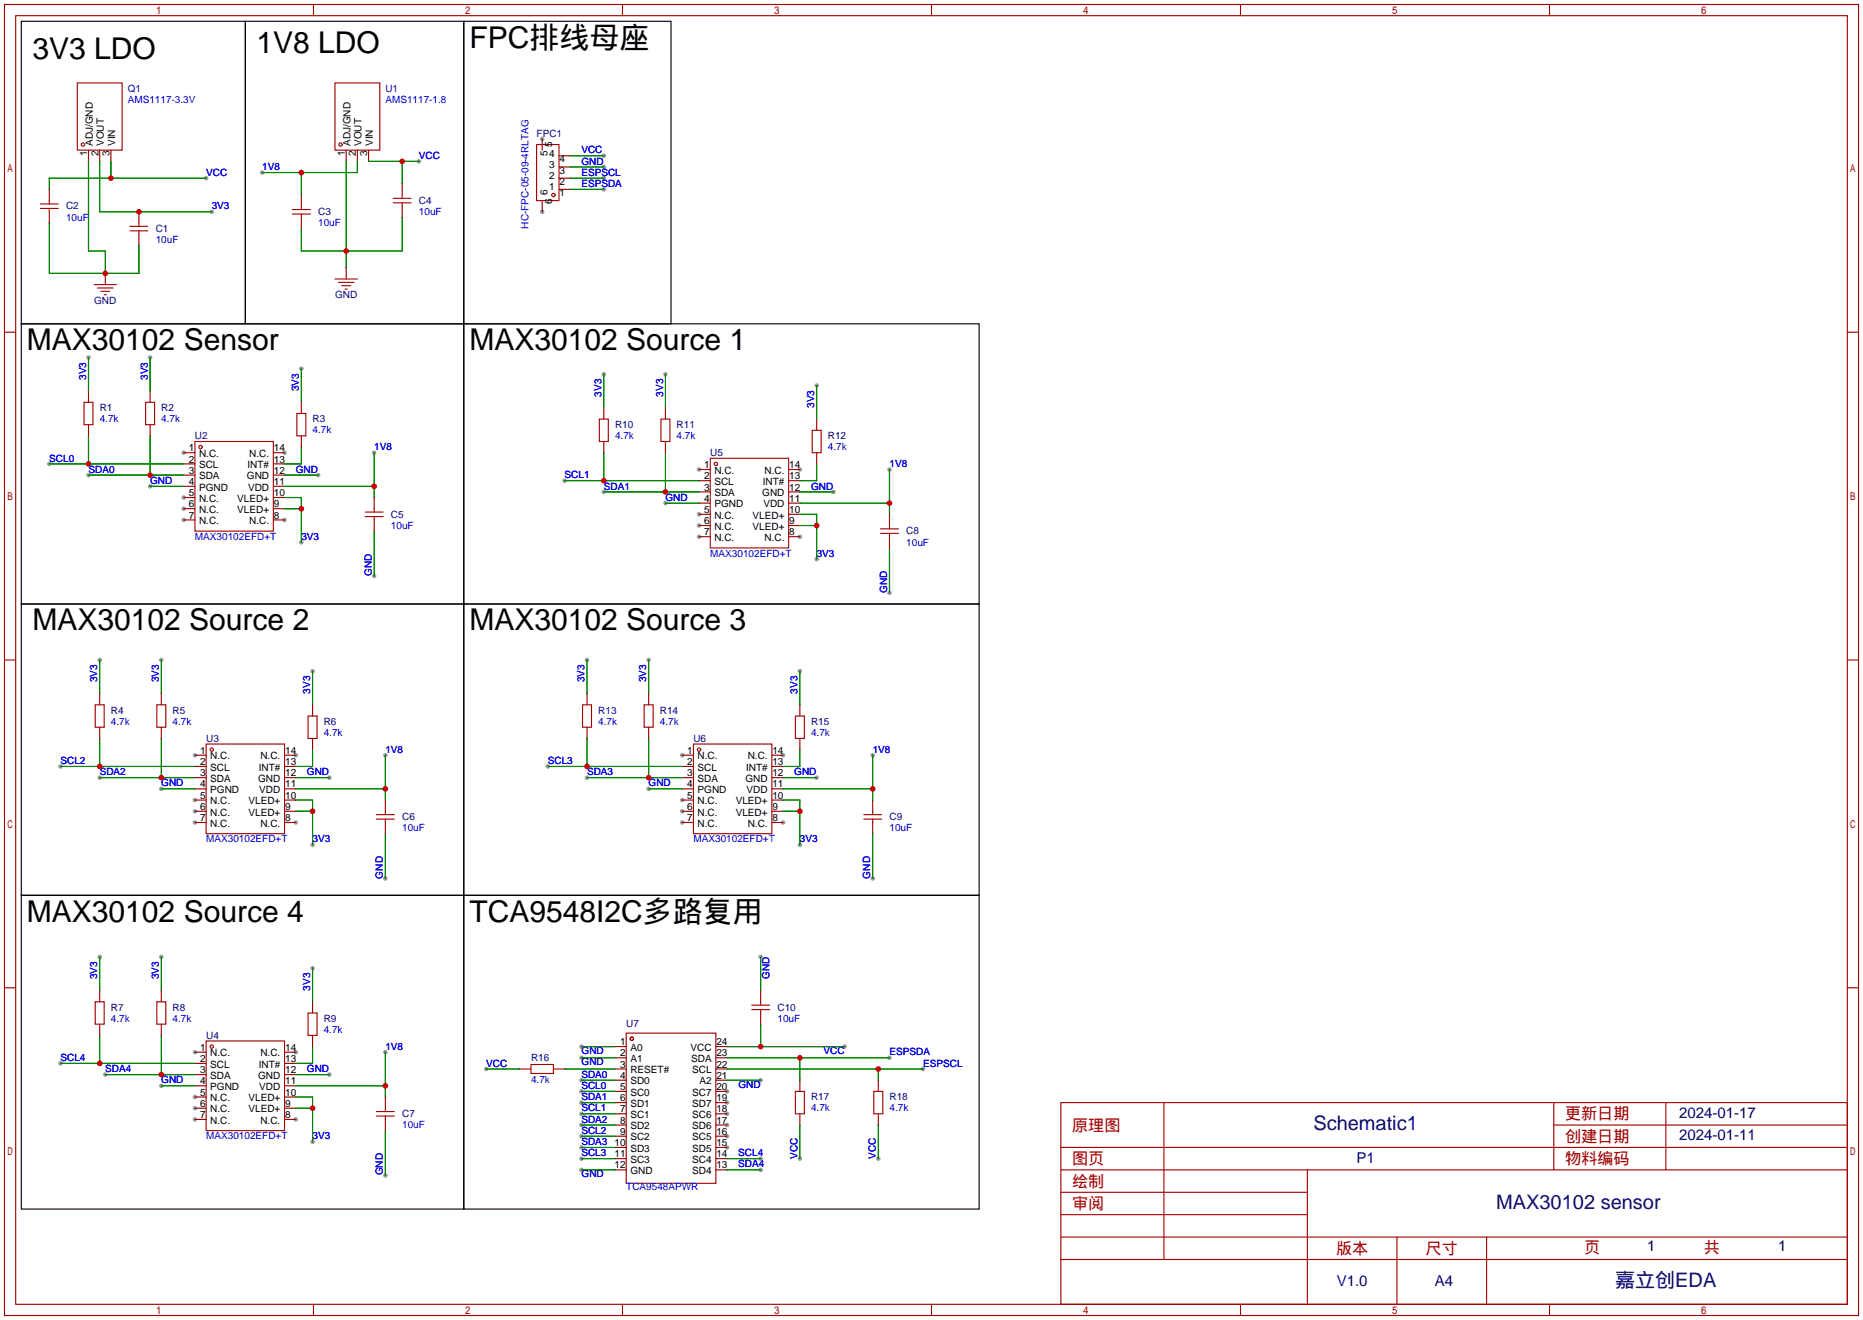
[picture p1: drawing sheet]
<svg xmlns="http://www.w3.org/2000/svg" width="422mm" height="299mm" viewBox="0 0 422 299" stroke-linecap="round" stroke-linejoin="round" font-family="sans-serif">
<g fill="#999">
<circle cx="122.9" cy="31.5" r=".51"/>
<circle cx="122.9" cy="48" r=".51"/>
<circle cx="41.7" cy="102.6" r=".51"/>
<circle cx="41.7" cy="112.8" r=".51"/>
<circle cx="41.7" cy="115.3" r=".51"/>
<circle cx="41.7" cy="117.9" r=".51"/>
<circle cx="64.5" cy="117.9" r=".51"/>
<circle cx="64.5" cy="102.6" r=".51"/>
<circle cx="44.2" cy="238.5" r=".51"/>
<circle cx="44.2" cy="248.7" r=".51"/>
<circle cx="44.2" cy="251.2" r=".51"/>
<circle cx="44.2" cy="253.7" r=".51"/>
<circle cx="67.1" cy="253.7" r=".51"/>
<circle cx="67.1" cy="238.5" r=".51"/>
<circle cx="158.5" cy="106.4" r=".51"/>
<circle cx="158.5" cy="116.6" r=".51"/>
<circle cx="158.5" cy="119.1" r=".51"/>
<circle cx="158.5" cy="121.7" r=".51"/>
<circle cx="181.4" cy="121.7" r=".51"/>
<circle cx="181.4" cy="106.4" r=".51"/>
<circle cx="154.7" cy="171.2" r=".51"/>
<circle cx="154.7" cy="181.4" r=".51"/>
<circle cx="154.7" cy="183.9" r=".51"/>
<circle cx="154.7" cy="186.4" r=".51"/>
<circle cx="177.5" cy="186.4" r=".51"/>
<circle cx="177.5" cy="171.2" r=".51"/>
<circle cx="164.8" cy="260.1" r=".51"/>
<circle cx="164.8" cy="257.6" r=".51"/>
<circle cx="164.8" cy="255" r=".51"/>
<circle cx="164.8" cy="252.5" r=".51"/>
<circle cx="164.8" cy="249.9" r=".51"/>
<circle cx="164.8" cy="247.4" r=".51"/>
<circle cx="44.2" cy="171.2" r=".51"/>
<circle cx="44.2" cy="181.4" r=".51"/>
<circle cx="44.2" cy="183.9" r=".51"/>
<circle cx="44.2" cy="186.4" r=".51"/>
<circle cx="67.1" cy="186.4" r=".51"/>
<circle cx="67.1" cy="171.2" r=".51"/>
<circle cx="46.7" cy="40.4" r=".51"/>
<circle cx="48" cy="48" r=".51"/>
<circle cx="95" cy="36.6" r=".51"/>
<circle cx="59.4" cy="39.1" r=".51"/>
<circle cx="136.9" cy="35.3" r=".51"/>
<circle cx="136.9" cy="37.8" r=".51"/>
<circle cx="136.9" cy="40.4" r=".51"/>
<circle cx="136.9" cy="42.9" r=".51"/>
<circle cx="11.2" cy="105.2" r=".51"/>
<circle cx="20.1" cy="107.7" r=".51"/>
<circle cx="20.1" cy="81" r=".51"/>
<circle cx="34" cy="81" r=".51"/>
<circle cx="34" cy="110.2" r=".51"/>
<circle cx="68.3" cy="83.6" r=".51"/>
<circle cx="72.1" cy="107.7" r=".51"/>
<circle cx="68.3" cy="122.9" r=".51"/>
<circle cx="84.8" cy="130.6" r=".51"/>
<circle cx="84.8" cy="102.6" r=".51"/>
<circle cx="13.7" cy="241" r=".51"/>
<circle cx="23.9" cy="243.6" r=".51"/>
<circle cx="22.6" cy="216.9" r=".51"/>
<circle cx="36.6" cy="216.9" r=".51"/>
<circle cx="36.6" cy="246.1" r=".51"/>
<circle cx="70.9" cy="219.5" r=".51"/>
<circle cx="74.7" cy="243.6" r=".51"/>
<circle cx="70.9" cy="258.8" r=".51"/>
<circle cx="87.4" cy="266.4" r=".51"/>
<circle cx="87.4" cy="238.5" r=".51"/>
<circle cx="128" cy="109" r=".51"/>
<circle cx="136.9" cy="111.5" r=".51"/>
<circle cx="136.9" cy="84.8" r=".51"/>
<circle cx="150.9" cy="84.8" r=".51"/>
<circle cx="150.9" cy="114" r=".51"/>
<circle cx="185.2" cy="87.4" r=".51"/>
<circle cx="189" cy="111.5" r=".51"/>
<circle cx="185.2" cy="126.7" r=".51"/>
<circle cx="201.7" cy="134.4" r=".51"/>
<circle cx="201.7" cy="106.4" r=".51"/>
<circle cx="124.2" cy="173.7" r=".51"/>
<circle cx="133.1" cy="176.3" r=".51"/>
<circle cx="133.1" cy="149.6" r=".51"/>
<circle cx="147.1" cy="149.6" r=".51"/>
<circle cx="147.1" cy="178.8" r=".51"/>
<circle cx="181.4" cy="152.1" r=".51"/>
<circle cx="185.2" cy="176.3" r=".51"/>
<circle cx="181.4" cy="191.5" r=".51"/>
<circle cx="197.9" cy="199.1" r=".51"/>
<circle cx="197.9" cy="171.2" r=".51"/>
<circle cx="172.5" cy="244.9" r=".51"/>
<circle cx="131.8" cy="239.8" r=".51"/>
<circle cx="131.8" cy="237.2" r=".51"/>
<circle cx="131.8" cy="265.2" r=".51"/>
<circle cx="172.5" cy="216.9" r=".51"/>
<circle cx="191.5" cy="237.2" r=".51"/>
<circle cx="110.2" cy="242.3" r=".51"/>
<circle cx="201.7" cy="239.8" r=".51"/>
<circle cx="209.3" cy="242.3" r=".51"/>
<circle cx="181.4" cy="262.6" r=".51"/>
<circle cx="199.1" cy="262.6" r=".51"/>
<circle cx="131.8" cy="244.9" r=".51"/>
<circle cx="131.8" cy="247.4" r=".51"/>
<circle cx="131.8" cy="249.9" r=".51"/>
<circle cx="131.8" cy="252.5" r=".51"/>
<circle cx="131.8" cy="255" r=".51"/>
<circle cx="131.8" cy="260.1" r=".51"/>
<circle cx="131.8" cy="257.6" r=".51"/>
<circle cx="131.8" cy="262.6" r=".51"/>
<circle cx="172.5" cy="262.6" r=".51"/>
<circle cx="172.5" cy="265.2" r=".51"/>
<circle cx="87.4" cy="171.2" r=".51"/>
<circle cx="87.4" cy="199.1" r=".51"/>
<circle cx="70.9" cy="191.5" r=".51"/>
<circle cx="74.7" cy="176.3" r=".51"/>
<circle cx="70.9" cy="152.1" r=".51"/>
<circle cx="36.6" cy="178.8" r=".51"/>
<circle cx="36.6" cy="149.6" r=".51"/>
<circle cx="22.6" cy="149.6" r=".51"/>
<circle cx="22.6" cy="176.3" r=".51"/>
<circle cx="13.7" cy="173.7" r=".51"/>
</g>
<g fill="none" stroke="#a10000" stroke-width=".25">
<path d="M1 1h420.4v297.2h-420.4zM3.6 3.6h415.2v292.1h-415.2zM17.5 18.8h10.2v15.2h-10.2zM71.1 1v2.6M75.9 18.8h10.2v15.2h-10.2zM141.1 1v2.6M211.2 1v2.6M281.3 1v2.6M351.3 1v2.6M121.7 32.8h5v12.7h-5zM9.1 47.2h4.1M9.1 46.2h4.1"/>
<path d="M11.2 45.5v.7M11.2 47.2v.8M29.5 52.3h4M29.5 51.3h4M31.5 50.5v.8M31.5 52.3v.8M66.3 48.5h4.1M66.3 47.5h4.1M68.3 46.7v.8M68.3 48.5v.8M89.2 46h4M89.2 45h4"/>
<path d="M91.2 44.2v.8M91.2 46v.7M1 75.3h2.6M21.3 64.5h5.1M22.1 65.3h3.6M22.9 66h2M23.6 66.8h.5M75.9 63.2h5.1M76.7 64h3.6M77.5 64.8h2M78.2 65.5h.5M418.8 75.3h2.6"/>
<path d="M19 91.2h2.1v5.1h-2.1zM33 91.2h2.1v5.1h-2.1zM67.3 93.7h2v5.1h-2zM135.9 95h2v5.1h-2zM149.9 95h2v5.1h-2zM184.1 97.5h2.1v5.1h-2.1zM44.2 100.1h17.8v20.3h-17.8zM82.8 117.1h4.1M82.8 116.1h4.1M84.8 115.3v.8M84.8 117.1v.8M161 103.9h17.8v20.3h-17.8z"/>
<path d="M199.6 119.9h4.1M201.7 119.1v.8M199.6 120.9h4.1M201.7 120.9v.8M1 149.6h2.6M21.6 159.8h2v5h-2zM35.6 159.8h2v5h-2zM132.1 159.8h2v5h-2zM146 159.8h2.1v5h-2.1zM418.8 149.6h2.6M46.7 168.7h17.8v20.3h-17.8zM69.8 162.3h2.1v5.1h-2.1z"/>
<path d="M157.2 168.7h17.8v20.3h-17.8zM180.3 162.3h2.1v5.1h-2.1zM85.3 185.7h4.1M85.3 184.7h4.1M87.4 183.9v.8M87.4 185.7v.7M195.8 185.7h4.1M195.8 184.7h4.1M197.9 183.9v.8M197.9 185.7v.7M1 223.9h2.6M21.6 227.1h2v5.1h-2z"/>
<path d="M35.6 227.1h2v5.1h-2zM46.7 236h17.8v20.3h-17.8zM69.8 229.6h2.1v5.1h-2.1zM142 234.2h20.3v34h-20.3zM170.4 228.9h4.1M170.4 227.8h4.1M172.5 227.1v.7M172.5 228.9v.7M418.8 223.9h2.6M85.3 253h4.1M85.3 252h4.1M87.4 251.2v.8"/>
<path d="M87.4 253v.7M120.4 241.3h5.1v2h-5.1zM180.3 247.4h2.1v5.1h-2.1zM198.1 247.4h2.1v5.1h-2.1zM240.5 249.9h178.3v45.8h-178.3zM263.9 249.9v35.6M352.3 249.9v15.3M352.3 255h66.5M377.7 249.9v15.3M240.5 270.3h55.9M240.5 265.2h178.3M240.5 275.3h55.9"/>
<path d="M240.5 260.1h178.3M296.4 265.2v30.5M71.1 295.7v2.5M141.1 295.7v2.5M211.2 295.7v2.5M240.5 285.5h178.3M240.5 280.4h178.3M281.3 295.7v2.5M316.7 280.4v15.3M337.1 280.4v15.3M351.3 295.7v2.5"/>
<circle cx="18.8" cy="32.8" r=".38"/>
<circle cx="77.2" cy="32.8" r=".38"/>
<circle cx="125.5" cy="44.2" r=".38"/>
<circle cx="45.5" cy="101.3" r=".38"/>
<circle cx="162.3" cy="105.2" r=".38"/>
<circle cx="48" cy="169.9" r=".38"/>
<circle cx="158.5" cy="169.9" r=".38"/>
<circle cx="48" cy="237.2" r=".38"/>
<circle cx="143.3" cy="235.5" r=".38"/>
</g>
<path d="M4.8 4.8h50.8v68.6h-50.8zM55.6 4.8h49.6v68.6h-49.6zM105.2 4.8h46.9v68.6h-46.9zM4.8 73.4h100.4v63.5h-100.4zM105.2 73.4h116.8v63.5h-116.8zM4.8 136.9h100.4v66h-100.4zM105.2 136.9h116.8v66h-116.8zM4.8 202.9h100.4v71.2h-100.4zM105.2 202.9h116.8v71.2h-116.8z" fill="none" stroke="#000" stroke-width=".25"/>
<g fill="none" stroke="#870000" stroke-width=".25">
<path d="M20.1 34v2.6M22.6 34v2.6M25.1 34v2.6M78.5 34v2.6M81 34v2.6M83.6 34v2.6M122.9 31.5v2.5M126.7 37.8h2.6M126.7 35.3h2.6M11.2 42.9v2.6M11.2 48v2.5M31.5 48v2.5"/>
<path d="M31.5 53.1v2.5M68.3 44.2v2.5M68.3 49.3v2.5M91.2 41.7v2.5M91.2 46.7v2.6M122.9 45.5v2.5M126.7 42.9h2.6M126.7 40.4h2.6M23.9 62v2.5M78.5 60.7v2.5M20.1 88.6v2.6M20.1 96.3v2.5"/>
<path d="M34 88.6v2.6M34 96.3v2.5M68.3 91.2v2.5M68.3 98.8v2.5M136.9 92.5v2.5M150.9 92.5v2.5M185.2 95v2.5M41.7 102.6h2.5M41.7 105.2h2.5M41.7 107.7h2.5M41.7 110.2h2.5M41.7 112.8h2.5"/>
<path d="M41.7 115.3h2.5M41.7 117.9h2.5M62 102.6h2.5M62 105.2h2.5M62 107.7h2.5M62 110.2h2.5M62 112.8h2.5M62 115.3h2.5M62 117.9h2.5M84.8 112.8v2.5M84.8 117.9v2.5M136.9 100.1v2.5"/>
<path d="M150.9 100.1v2.5M158.5 106.4h2.5M158.5 109h2.5M158.5 111.5h2.5M158.5 114h2.5M158.5 116.6h2.5M158.5 119.1h2.5M178.8 106.4h2.6M178.8 109h2.6M178.8 111.5h2.6M178.8 114h2.6M178.8 116.6h2.6"/>
<path d="M178.8 119.1h2.6M185.2 102.6v2.6M201.7 116.6v2.5M158.5 121.7h2.5M178.8 121.7h2.6M201.7 121.7v2.5M22.6 157.2v2.6M36.6 157.2v2.6M70.9 159.8v2.5M133.1 157.2v2.6M147.1 157.2v2.6M181.4 159.8v2.5"/>
<path d="M22.6 164.8v2.6M36.6 164.8v2.6M44.2 171.2h2.5M44.2 173.7h2.5M44.2 176.3h2.5M44.2 178.8h2.5M64.5 171.2h2.6M64.5 173.7h2.6M64.5 176.3h2.6M64.5 178.8h2.6M70.9 167.4v2.5M133.1 164.8v2.6"/>
<path d="M147.1 164.8v2.6M154.7 171.2h2.5M154.7 173.7h2.5M154.7 176.3h2.5M154.7 178.8h2.5M175 171.2h2.5M175 173.7h2.5M175 176.3h2.5M175 178.8h2.5M181.4 167.4v2.5M44.2 181.4h2.5M44.2 183.9h2.5"/>
<path d="M44.2 186.4h2.5M64.5 181.4h2.6M64.5 183.9h2.6M64.5 186.4h2.6M87.4 181.4v2.5M87.4 186.4v2.6M154.7 181.4h2.5M154.7 183.9h2.5M154.7 186.4h2.5M175 181.4h2.5M175 183.9h2.5M175 186.4h2.5"/>
<path d="M197.9 181.4v2.5M197.9 186.4v2.6M22.6 224.5v2.6M22.6 232.2v2.5M36.6 224.5v2.6M36.6 232.2v2.5M44.2 238.5h2.5M64.5 238.5h2.6M70.9 227.1v2.5M70.9 234.7v2.5M139.4 237.2h2.6M139.4 239.8h2.6"/>
<path d="M162.3 237.2h2.5M162.3 239.8h2.5M172.5 224.5v2.6M172.5 229.6v2.6M44.2 241h2.5M44.2 243.6h2.5M44.2 246.1h2.5M44.2 248.7h2.5M44.2 251.2h2.5M44.2 253.7h2.5M64.5 241h2.6M64.5 243.6h2.6"/>
<path d="M64.5 246.1h2.6M64.5 248.7h2.6M64.5 251.2h2.6M64.5 253.7h2.6M87.4 248.7v2.5M87.4 253.7v2.6M117.9 242.3h2.5M125.5 242.3h2.5M139.4 242.3h2.6M139.4 244.9h2.6M139.4 247.4h2.6M139.4 249.9h2.6"/>
<path d="M139.4 252.5h2.6M139.4 255h2.6M139.4 257.6h2.6M162.3 242.3h2.5M162.3 244.9h2.5M162.3 247.4h2.5M162.3 249.9h2.5M162.3 252.5h2.5M162.3 255h2.5M162.3 257.6h2.5M181.4 244.9v2.5M181.4 252.5v2.5"/>
<path d="M199.1 244.9v2.5M199.1 252.5v2.5M139.4 260.1h2.6M139.4 262.6h2.6M139.4 265.2h2.6M162.3 260.1h2.5M162.3 262.6h2.5M162.3 265.2h2.5"/>
</g>
<g fill="none" stroke="#008700" stroke-width=".25">
<path d="M20.1 36.6v20.3h3.8v5.1M22.6 36.6v11.4h25.4M25.1 36.6v3.8M68.3 39.1v5.1M78.5 36.6v24.1M81 36.6v2.5h-21.6M83.6 36.6h11.4M91.2 36.6v5.1M129.3 35.3h7.6M129.3 37.8h7.6M11.2 50.5v11.5h20.3v-6.4M46.7 40.4h-35.5v2.5"/>
<path d="M91.2 49.3v7.6h-22.9v-5.1M129.3 40.4h7.6M129.3 42.9h7.6M20.1 81v7.6M20.1 98.8v6.4M34 81v7.6M34 98.8v8.9M68.3 83.6v7.6M136.9 84.8v7.7M150.9 84.8v7.7M185.2 87.4v7.6M11.2 105.2h30.5"/>
<path d="M20.1 107.7h21.6M34 110.2h7.7M64.5 112.8h3.8v10.1M64.5 107.7h7.6M64.5 110.2h20.3M64.5 115.3h3.8M68.3 101.3v3.9h-3.8M84.8 102.6v10.2M128 109h30.5M136.9 102.6v6.4M136.9 111.5h21.6M150.9 102.6v8.9"/>
<path d="M150.9 114h7.6M181.4 111.5h7.6M181.4 114h20.3M181.4 116.6h3.8v10.1M181.4 119.1h3.8M185.2 105.2v3.8h-3.8M201.7 106.4v10.2M84.8 120.4v10.2M201.7 124.2v10.2M22.6 149.6v7.6M36.6 149.6v7.6M70.9 152.1v7.7"/>
<path d="M133.1 149.6v7.6M147.1 149.6v7.6M181.4 152.1v7.7M13.7 173.7h30.5M22.6 167.4v6.3M22.6 176.3h21.6M36.6 167.4v8.9M36.6 178.8h7.6M67.1 176.3h7.6M67.1 178.8h20.3M70.9 169.9v3.8h-3.8M87.4 171.2v10.2"/>
<path d="M124.2 173.7h30.5M133.1 167.4v6.3M133.1 176.3h21.6M147.1 167.4v8.9M147.1 178.8h7.6M177.5 176.3h7.7M177.5 178.8h20.4M181.4 169.9v3.8h-3.9M197.9 171.2v10.2M67.1 181.4h3.8v10.1M67.1 183.9h3.8M87.4 189v10.1"/>
<path d="M177.5 181.4h3.9v10.1M177.5 183.9h3.9M197.9 189v10.1M22.6 216.9v7.6M36.6 216.9v7.6M70.9 219.5v7.6M172.5 216.9v7.6M22.6 234.7v6.3M36.6 234.7v8.9M70.9 237.2v3.8h-3.8M87.4 238.5v10.2M131.8 239.8h7.6"/>
<path d="M131.8 237.2h7.6M164.8 239.8h36.9M164.8 237.2h26.7M172.5 232.2v5M181.4 239.8v5.1M13.7 241h30.5M23.9 243.6h20.3M36.6 246.1h7.6M67.1 243.6h7.6M67.1 246.1h20.3M67.1 248.7h3.8v10.1M67.1 251.2h3.8"/>
<path d="M87.4 256.3v10.1M110.2 242.3h7.7M128 242.3h11.4M131.8 244.9h7.6M131.8 247.4h7.6M131.8 249.9h7.6M131.8 252.5h7.6M131.8 255h7.6M131.8 257.6h7.6M164.8 244.9h7.7M164.8 242.3h44.5M181.4 255v7.6"/>
<path d="M199.1 242.3v2.6M199.1 255v7.6M131.8 265.2h7.6M131.8 260.1h7.6M131.8 262.6h7.6M164.8 265.2h7.7M164.8 262.6h7.7"/>
</g>
<g fill="#c00">
<circle cx="25.1" cy="40.4" r=".63"/>
<circle cx="31.5" cy="48" r=".63"/>
<circle cx="23.9" cy="62" r=".63"/>
<circle cx="91.2" cy="36.6" r=".63"/>
<circle cx="68.3" cy="39.1" r=".63"/>
<circle cx="78.5" cy="56.9" r=".63"/>
<circle cx="20.1" cy="105.2" r=".63"/>
<circle cx="34" cy="107.7" r=".63"/>
<circle cx="68.3" cy="115.3" r=".63"/>
<circle cx="84.8" cy="110.2" r=".63"/>
<circle cx="22.6" cy="241" r=".63"/>
<circle cx="36.6" cy="243.6" r=".63"/>
<circle cx="70.9" cy="251.2" r=".63"/>
<circle cx="87.4" cy="246.1" r=".63"/>
<circle cx="136.9" cy="109" r=".63"/>
<circle cx="150.9" cy="111.5" r=".63"/>
<circle cx="185.2" cy="119.1" r=".63"/>
<circle cx="201.7" cy="114" r=".63"/>
<circle cx="133.1" cy="173.7" r=".63"/>
<circle cx="147.1" cy="176.3" r=".63"/>
<circle cx="181.4" cy="183.9" r=".63"/>
<circle cx="197.9" cy="178.8" r=".63"/>
<circle cx="172.5" cy="237.2" r=".63"/>
<circle cx="181.4" cy="239.8" r=".63"/>
<circle cx="199.1" cy="242.3" r=".63"/>
<circle cx="87.4" cy="178.8" r=".63"/>
<circle cx="70.9" cy="183.9" r=".63"/>
<circle cx="36.6" cy="176.3" r=".63"/>
<circle cx="22.6" cy="173.7" r=".63"/>
</g>
<g font-size="6.8">
<text x="106.4" y="10.8">FPC排线母座</text>
<text x="7.4" y="13.4">3V3 LDO</text>
<text x="58.2" y="12.1">1V8 LDO</text>
<text x="6.1" y="79.4">MAX30102 Sensor</text>
<text x="106.4" y="79.4">MAX30102 Source 1</text>
<text x="7.4" y="142.9">MAX30102 Source 2</text>
<text x="106.4" y="142.9">MAX30102 Source 3</text>
<text x="6.1" y="208.9">MAX30102 Source 4</text>
<text x="106.4" y="208.9">TCA9548I2C多路复用</text>
</g>
<g font-size="4.5" fill="#000080">
<text x="297.8" y="256.2">Schematic1</text>
<text x="339.2" y="274">MAX30102 sensor</text>
<text x="366.2" y="291.8">嘉立创EDA</text>
</g>
<g font-size="3.7" fill="#a00000">
<text x="243.1" y="256.3">原理图</text>
<text x="354.8" y="253.7">更新日期</text>
<text x="243.1" y="263.9">图页</text>
<text x="354.8" y="258.8">创建日期</text>
<text x="354.8" y="263.9">物料编码</text>
<text x="243.1" y="269">绘制</text>
<text x="243.1" y="274">审阅</text>
<text x="302.9" y="284.2">版本</text>
<text x="323.2" y="284.2">尺寸</text>
<text x="359.2" y="283.9">页</text>
<text x="386.3" y="283.9">共</text>
</g>
<g font-size="3.4" fill="#000080">
<text x="380.7" y="253.4">2024-01-17</text>
<text x="307.5" y="263.5">P1</text>
<text x="380.7" y="258.4">2024-01-11</text>
<text x="373.5" y="283.6">1</text>
<text x="403.2" y="283.6">1</text>
<text x="303.1" y="291.5">V1.0</text>
<text x="325.3" y="291.5">A4</text>
</g>
<g font-size="2.3" fill="#000080">
<text x="29" y="20.8">Q1</text>
<text x="87.4" y="20.8">U1</text>
<text x="121.7" y="31">FPC1</text>
<text x="15" y="47.5">C2</text>
<text x="95" y="46.2">C4</text>
<text x="35.3" y="52.5">C1</text>
<text x="72.1" y="48.7">C3</text>
<text x="21.4" y="68.9">GND</text>
<text x="76" y="67.6">GND</text>
<text x="22.6" y="93.2">R1</text>
<text x="36.6" y="93.2">R2</text>
<text x="70.9" y="95.7">R3</text>
<text x="44.2" y="99.5">U2</text>
<text x="139.4" y="97">R10</text>
<text x="153.4" y="97">R11</text>
<text x="187.7" y="99.5">R12</text>
<text x="161" y="103.3">U5</text>
<text x="88.6" y="117.3">C5</text>
<text x="205.5" y="121.1">C8</text>
<text x="25.1" y="161.8">R4</text>
<text x="39.1" y="161.8">R5</text>
<text x="135.6" y="161.8">R13</text>
<text x="149.6" y="161.8">R14</text>
<text x="73.4" y="164.3">R6</text>
<text x="183.9" y="164.3">R15</text>
<text x="46.7" y="168.1">U3</text>
<text x="157.2" y="168.1">U6</text>
<text x="91.2" y="185.9">C6</text>
<text x="201.7" y="185.9">C9</text>
<text x="25.1" y="229.1">R7</text>
<text x="39.1" y="229.1">R8</text>
<text x="73.4" y="231.6">R9</text>
<text x="142" y="232.9">U7</text>
<text x="176.3" y="229.1">C10</text>
<text x="46.7" y="235.4">U4</text>
<text x="120.4" y="240.5">R16</text>
<text x="183.9" y="249.4">R17</text>
<text x="201.7" y="249.4">R18</text>
<text x="91.2" y="253.2">C7</text>
</g>
<g font-size="2.3" fill="#00f">
<text x="29" y="23.3">AMS1117-3.3V</text>
<text x="87.4" y="23.3">AMS1117-1.8</text>
<text x="131.8" y="34.8">VCC</text>
<text x="46.7" y="39.8">VCC</text>
<text x="59.4" y="38.6">1V8</text>
<text x="95" y="36">VCC</text>
<text x="131.8" y="37.3">GND</text>
<text x="131.8" y="39.8">ESPSCL</text>
<text x="48" y="47.5">3V3</text>
<text x="131.8" y="42.4">ESPSDA</text>
<text x="15" y="50">10uF</text>
<text x="72.1" y="51.3">10uF</text>
<text x="95" y="48.7">10uF</text>
<text x="119.9" y="51.8" transform="rotate(-90 119.9 51.8)">HC-FPC-05-09-4RLTAG</text>
<text x="35.3" y="55.1">10uF</text>
<text x="19.5" y="86.1" transform="rotate(-90 19.5 86.1)">3V3</text>
<text x="33.5" y="86.1" transform="rotate(-90 33.5 86.1)">3V3</text>
<text x="67.8" y="88.6" transform="rotate(-90 67.8 88.6)">3V3</text>
<text x="136.4" y="89.9" transform="rotate(-90 136.4 89.9)">3V3</text>
<text x="150.3" y="89.9" transform="rotate(-90 150.3 89.9)">3V3</text>
<text x="22.6" y="95.7">4.7k</text>
<text x="36.6" y="95.7">4.7k</text>
<text x="184.6" y="92.5" transform="rotate(-90 184.6 92.5)">3V3</text>
<text x="70.9" y="98.3">4.7k</text>
<text x="139.4" y="99.5">4.7k</text>
<text x="153.4" y="99.5">4.7k</text>
<text x="11.2" y="104.6">SCL0</text>
<text x="20.1" y="107.2">SDA0</text>
<text x="67.1" y="107.2">GND</text>
<text x="84.8" y="102.1">1V8</text>
<text x="187.7" y="102.1">4.7k</text>
<text x="201.7" y="105.9">1V8</text>
<text x="34" y="109.7">GND</text>
<text x="128" y="108.4">SCL1</text>
<text x="136.9" y="111">SDA1</text>
<text x="150.9" y="113.5">GND</text>
<text x="183.9" y="111">GND</text>
<text x="88.6" y="119.9">10uF</text>
<text x="44.2" y="122.4">MAX30102EFD+T</text>
<text x="68.3" y="122.4">3V3</text>
<text x="205.5" y="123.7">10uF</text>
<text x="84.3" y="130.6" transform="rotate(-90 84.3 130.6)">GND</text>
<text x="161" y="126.2">MAX30102EFD+T</text>
<text x="185.2" y="126.2">3V3</text>
<text x="201.1" y="134.4" transform="rotate(-90 201.1 134.4)">GND</text>
<text x="22.1" y="154.7" transform="rotate(-90 22.1 154.7)">3V3</text>
<text x="36" y="154.7" transform="rotate(-90 36 154.7)">3V3</text>
<text x="132.6" y="154.7" transform="rotate(-90 132.6 154.7)">3V3</text>
<text x="146.5" y="154.7" transform="rotate(-90 146.5 154.7)">3V3</text>
<text x="70.3" y="157.2" transform="rotate(-90 70.3 157.2)">3V3</text>
<text x="180.8" y="157.2" transform="rotate(-90 180.8 157.2)">3V3</text>
<text x="25.1" y="164.3">4.7k</text>
<text x="39.1" y="164.3">4.7k</text>
<text x="73.4" y="166.8">4.7k</text>
<text x="135.6" y="164.3">4.7k</text>
<text x="149.6" y="164.3">4.7k</text>
<text x="183.9" y="166.8">4.7k</text>
<text x="13.7" y="173.2">SCL2</text>
<text x="87.4" y="170.7">1V8</text>
<text x="124.2" y="173.2">SCL3</text>
<text x="197.9" y="170.7">1V8</text>
<text x="22.6" y="175.7">SDA2</text>
<text x="36.6" y="178.3">GND</text>
<text x="69.6" y="175.7">GND</text>
<text x="133.1" y="175.7">SDA3</text>
<text x="147.1" y="178.3">GND</text>
<text x="180.1" y="175.7">GND</text>
<text x="46.7" y="191">MAX30102EFD+T</text>
<text x="70.9" y="191">3V3</text>
<text x="91.2" y="188.4">10uF</text>
<text x="157.2" y="191">MAX30102EFD+T</text>
<text x="181.4" y="191">3V3</text>
<text x="201.7" y="188.4">10uF</text>
<text x="86.8" y="199.1" transform="rotate(-90 86.8 199.1)">GND</text>
<text x="197.3" y="199.1" transform="rotate(-90 197.3 199.1)">GND</text>
<text x="22.1" y="222" transform="rotate(-90 22.1 222)">3V3</text>
<text x="36" y="222" transform="rotate(-90 36 222)">3V3</text>
<text x="174.5" y="222" transform="rotate(-90 174.5 222)">GND</text>
<text x="70.3" y="224.5" transform="rotate(-90 70.3 224.5)">3V3</text>
<text x="25.1" y="231.6">4.7k</text>
<text x="39.1" y="231.6">4.7k</text>
<text x="176.3" y="231.6">10uF</text>
<text x="73.4" y="234.2">4.7k</text>
<text x="87.4" y="238">1V8</text>
<text x="131.9" y="239">GND</text>
<text x="186.7" y="239">VCC</text>
<text x="201.7" y="239.2">ESPSDA</text>
<text x="13.7" y="240.5">SCL4</text>
<text x="23.9" y="243">SDA4</text>
<text x="36.6" y="245.6">GND</text>
<text x="69.6" y="243">GND</text>
<text x="110.2" y="241.8">VCC</text>
<text x="120.4" y="245.6">4.7k</text>
<text x="131.8" y="244.3">SDA0</text>
<text x="131.9" y="241.5">GND</text>
<text x="209.3" y="241.8">ESPSCL</text>
<text x="131.8" y="246.9">SCL0</text>
<text x="131.8" y="249.4">SDA1</text>
<text x="131.8" y="251.9">SCL1</text>
<text x="167.4" y="246.6">GND</text>
<text x="183.9" y="251.9">4.7k</text>
<text x="201.7" y="251.9">4.7k</text>
<text x="91.2" y="255.7">10uF</text>
<text x="131.8" y="254.5">SDA2</text>
<text x="131.8" y="257">SCL2</text>
<text x="46.7" y="258.3">MAX30102EFD+T</text>
<text x="70.9" y="258.3">3V3</text>
<text x="131.8" y="259.6">SDA3</text>
<text x="131.8" y="262.1">SCL3</text>
<text x="167.4" y="262.1">SCL4</text>
<text x="180.8" y="262.6" transform="rotate(-90 180.8 262.6)">VCC</text>
<text x="198.6" y="262.6" transform="rotate(-90 198.6 262.6)">VCC</text>
<text x="86.8" y="266.4" transform="rotate(-90 86.8 266.4)">GND</text>
<text x="131.9" y="266.9">GND</text>
<text x="142" y="269.7">TCA9548APWR</text>
<text x="167.4" y="264.6">SDA4</text>
</g>
<g font-size="2.3">
<text x="19.8" y="35.4" transform="rotate(-90 19.8 35.4)">1</text>
<text x="21" y="33.1" transform="rotate(-90 21 33.1)">ADJ/GND</text>
<text x="22.3" y="35.4" transform="rotate(-90 22.3 35.4)">2</text>
<text x="23.6" y="33.1" transform="rotate(-90 23.6 33.1)">VOUT</text>
<text x="24.8" y="35.4" transform="rotate(-90 24.8 35.4)">3</text>
<text x="26.1" y="33.1" transform="rotate(-90 26.1 33.1)">VIN</text>
<text x="78.2" y="35.4" transform="rotate(-90 78.2 35.4)">1</text>
<text x="79.4" y="33.1" transform="rotate(-90 79.4 33.1)">ADJ/GND</text>
<text x="80.7" y="35.4" transform="rotate(-90 80.7 35.4)">2</text>
<text x="82" y="33.1" transform="rotate(-90 82 33.1)">VOUT</text>
<text x="83.3" y="35.4" transform="rotate(-90 83.3 35.4)">3</text>
<text x="84.5" y="33.1" transform="rotate(-90 84.5 33.1)">VIN</text>
<text x="124.2" y="35.3" transform="rotate(-90 124.2 35.3)">5</text>
<text x="124.5" y="35.5">4</text>
<text x="125.2" y="33.3" transform="rotate(-90 125.2 33.3)">5</text>
<text x="124.5" y="40.6">2</text>
<text x="124.5" y="38.1">3</text>
<text x="126.9" y="41.9">2</text>
<text x="126.9" y="39.3">3</text>
<text x="126.9" y="36.8">4</text>
<text x="124.2" y="44.2" transform="rotate(-90 124.2 44.2)">6</text>
<text x="124.5" y="43.1">1</text>
<text x="125.2" y="46.2" transform="rotate(-90 125.2 46.2)">6</text>
<text x="126.9" y="44.4">1</text>
<text x="42.8" y="102.3">1</text>
<text x="42.8" y="104.8">2</text>
<text x="42.8" y="107.4">3</text>
<text x="45.1" y="103.6">N.C.</text>
<text x="45.1" y="106.1">SCL</text>
<text x="56.1" y="106.1">INT#</text>
<text x="56.5" y="103.6">N.C.</text>
<text x="62.1" y="107.4">12</text>
<text x="62.1" y="104.8">13</text>
<text x="62.1" y="102.3">14</text>
<text x="159.6" y="106.1">1</text>
<text x="162" y="107.4">N.C.</text>
<text x="173.3" y="107.4">N.C.</text>
<text x="178.9" y="106.1">14</text>
<text x="42.8" y="109.9">4</text>
<text x="42.8" y="112.5">5</text>
<text x="45.1" y="108.7">SDA</text>
<text x="45.1" y="111.2">PGND</text>
<text x="45.1" y="113.7">N.C.</text>
<text x="53.8" y="113.7">VLED+</text>
<text x="56" y="108.7">GND</text>
<text x="56.3" y="111.2">VDD</text>
<text x="62.1" y="112.5">10</text>
<text x="62.1" y="109.9">11</text>
<text x="159.6" y="108.7">2</text>
<text x="159.6" y="111.2">3</text>
<text x="159.6" y="113.7">4</text>
<text x="162" y="109.9">SCL</text>
<text x="162" y="112.5">SDA</text>
<text x="172.8" y="112.5">GND</text>
<text x="173" y="109.9">INT#</text>
<text x="178.9" y="113.7">11</text>
<text x="178.9" y="111.2">12</text>
<text x="178.9" y="108.7">13</text>
<text x="42.8" y="115">6</text>
<text x="42.8" y="117.5">7</text>
<text x="45.1" y="116.3">N.C.</text>
<text x="45.1" y="118.8">N.C.</text>
<text x="53.8" y="116.3">VLED+</text>
<text x="56.5" y="118.8">N.C.</text>
<text x="62.1" y="117.5">8</text>
<text x="62.1" y="115">9</text>
<text x="159.6" y="116.3">5</text>
<text x="159.6" y="118.8">6</text>
<text x="162" y="115">PGND</text>
<text x="162" y="117.5">N.C.</text>
<text x="170.6" y="117.5">VLED+</text>
<text x="173.1" y="115">VDD</text>
<text x="178.9" y="118.8">9</text>
<text x="178.9" y="116.3">10</text>
<text x="159.6" y="121.4">7</text>
<text x="162" y="120.1">N.C.</text>
<text x="162" y="122.6">N.C.</text>
<text x="170.6" y="120.1">VLED+</text>
<text x="173.3" y="122.6">N.C.</text>
<text x="178.9" y="121.4">8</text>
<text x="45.3" y="170.9">1</text>
<text x="45.3" y="173.4">2</text>
<text x="47.7" y="172.2">N.C.</text>
<text x="59" y="172.2">N.C.</text>
<text x="64.6" y="173.4">13</text>
<text x="64.6" y="170.9">14</text>
<text x="155.8" y="170.9">1</text>
<text x="155.8" y="173.4">2</text>
<text x="158.2" y="172.2">N.C.</text>
<text x="169.5" y="172.2">N.C.</text>
<text x="175.1" y="173.4">13</text>
<text x="175.1" y="170.9">14</text>
<text x="45.3" y="176">3</text>
<text x="45.3" y="178.5">4</text>
<text x="47.7" y="174.7">SCL</text>
<text x="47.7" y="177.2">SDA</text>
<text x="47.7" y="179.8">PGND</text>
<text x="58.5" y="177.2">GND</text>
<text x="58.7" y="174.7">INT#</text>
<text x="58.8" y="179.8">VDD</text>
<text x="64.6" y="178.5">11</text>
<text x="64.6" y="176">12</text>
<text x="155.8" y="176">3</text>
<text x="155.8" y="178.5">4</text>
<text x="158.2" y="174.7">SCL</text>
<text x="158.2" y="177.2">SDA</text>
<text x="158.2" y="179.8">PGND</text>
<text x="169" y="177.2">GND</text>
<text x="169.2" y="174.7">INT#</text>
<text x="169.3" y="179.8">VDD</text>
<text x="175.1" y="178.5">11</text>
<text x="175.1" y="176">12</text>
<text x="45.3" y="181">5</text>
<text x="45.3" y="183.6">6</text>
<text x="47.7" y="182.3">N.C.</text>
<text x="47.7" y="184.9">N.C.</text>
<text x="56.3" y="184.9">VLED+</text>
<text x="56.3" y="182.3">VLED+</text>
<text x="64.6" y="183.6">9</text>
<text x="64.6" y="181">10</text>
<text x="155.8" y="181">5</text>
<text x="155.8" y="183.6">6</text>
<text x="158.2" y="182.3">N.C.</text>
<text x="158.2" y="184.9">N.C.</text>
<text x="166.8" y="184.9">VLED+</text>
<text x="166.8" y="182.3">VLED+</text>
<text x="175.1" y="183.6">9</text>
<text x="175.1" y="181">10</text>
<text x="45.3" y="186.1">7</text>
<text x="47.7" y="187.4">N.C.</text>
<text x="59" y="187.4">N.C.</text>
<text x="64.6" y="186.1">8</text>
<text x="155.8" y="186.1">7</text>
<text x="158.2" y="187.4">N.C.</text>
<text x="169.5" y="187.4">N.C.</text>
<text x="175.1" y="186.1">8</text>
<text x="45.3" y="238.2">1</text>
<text x="47.7" y="239.5">N.C.</text>
<text x="59" y="239.5">N.C.</text>
<text x="64.6" y="238.2">14</text>
<text x="140.6" y="236.9">1</text>
<text x="140.6" y="239.5">2</text>
<text x="142.9" y="238.2">A0</text>
<text x="156.6" y="238.2">VCC</text>
<text x="162.4" y="239.5">23</text>
<text x="162.4" y="236.9">24</text>
<text x="45.3" y="240.7">2</text>
<text x="45.3" y="243.3">3</text>
<text x="45.3" y="245.8">4</text>
<text x="47.7" y="242">SCL</text>
<text x="47.7" y="244.5">SDA</text>
<text x="58.5" y="244.5">GND</text>
<text x="58.7" y="242">INT#</text>
<text x="64.6" y="245.8">11</text>
<text x="64.6" y="243.3">12</text>
<text x="64.6" y="240.7">13</text>
<text x="140.6" y="242">3</text>
<text x="140.6" y="244.5">4</text>
<text x="142.9" y="240.7">A1</text>
<text x="142.9" y="243.3">RESET#</text>
<text x="142.9" y="245.8">SD0</text>
<text x="156.7" y="240.7">SDA</text>
<text x="157" y="243.3">SCL</text>
<text x="158.6" y="245.8">A2</text>
<text x="162.4" y="244.5">21</text>
<text x="162.4" y="242">22</text>
<text x="45.3" y="248.4">5</text>
<text x="45.3" y="250.9">6</text>
<text x="47.7" y="247.1">PGND</text>
<text x="47.7" y="249.6">N.C.</text>
<text x="56.3" y="249.6">VLED+</text>
<text x="58.8" y="247.1">VDD</text>
<text x="64.6" y="250.9">9</text>
<text x="64.6" y="248.4">10</text>
<text x="140.6" y="247.1">5</text>
<text x="140.6" y="249.6">6</text>
<text x="142.9" y="248.4">SC0</text>
<text x="142.9" y="250.9">SD1</text>
<text x="157" y="250.9">SD7</text>
<text x="157" y="248.4">SC7</text>
<text x="162.4" y="249.6">19</text>
<text x="162.4" y="247.1">20</text>
<text x="45.3" y="253.4">7</text>
<text x="47.7" y="252.2">N.C.</text>
<text x="47.7" y="254.7">N.C.</text>
<text x="56.3" y="252.2">VLED+</text>
<text x="59" y="254.7">N.C.</text>
<text x="64.6" y="253.4">8</text>
<text x="140.6" y="252.2">7</text>
<text x="140.6" y="254.7">8</text>
<text x="140.6" y="257.2">9</text>
<text x="142.9" y="253.4">SC1</text>
<text x="142.9" y="256">SD2</text>
<text x="157" y="256">SD6</text>
<text x="157" y="253.4">SC6</text>
<text x="162.4" y="257.2">16</text>
<text x="162.4" y="254.7">17</text>
<text x="162.4" y="252.2">18</text>
<text x="139.3" y="259.8">10</text>
<text x="139.3" y="262.3">11</text>
<text x="142.9" y="258.5">SC2</text>
<text x="142.9" y="261.1">SD3</text>
<text x="142.9" y="263.6">SC3</text>
<text x="157" y="263.6">SC4</text>
<text x="157" y="261.1">SD5</text>
<text x="157" y="258.5">SC5</text>
<text x="162.4" y="262.3">14</text>
<text x="162.4" y="259.8">15</text>
<text x="139.3" y="264.9">12</text>
<text x="142.9" y="266.1">GND</text>
<text x="157" y="266.1">SD4</text>
<text x="162.4" y="264.9">13</text>
</g>
</svg>
